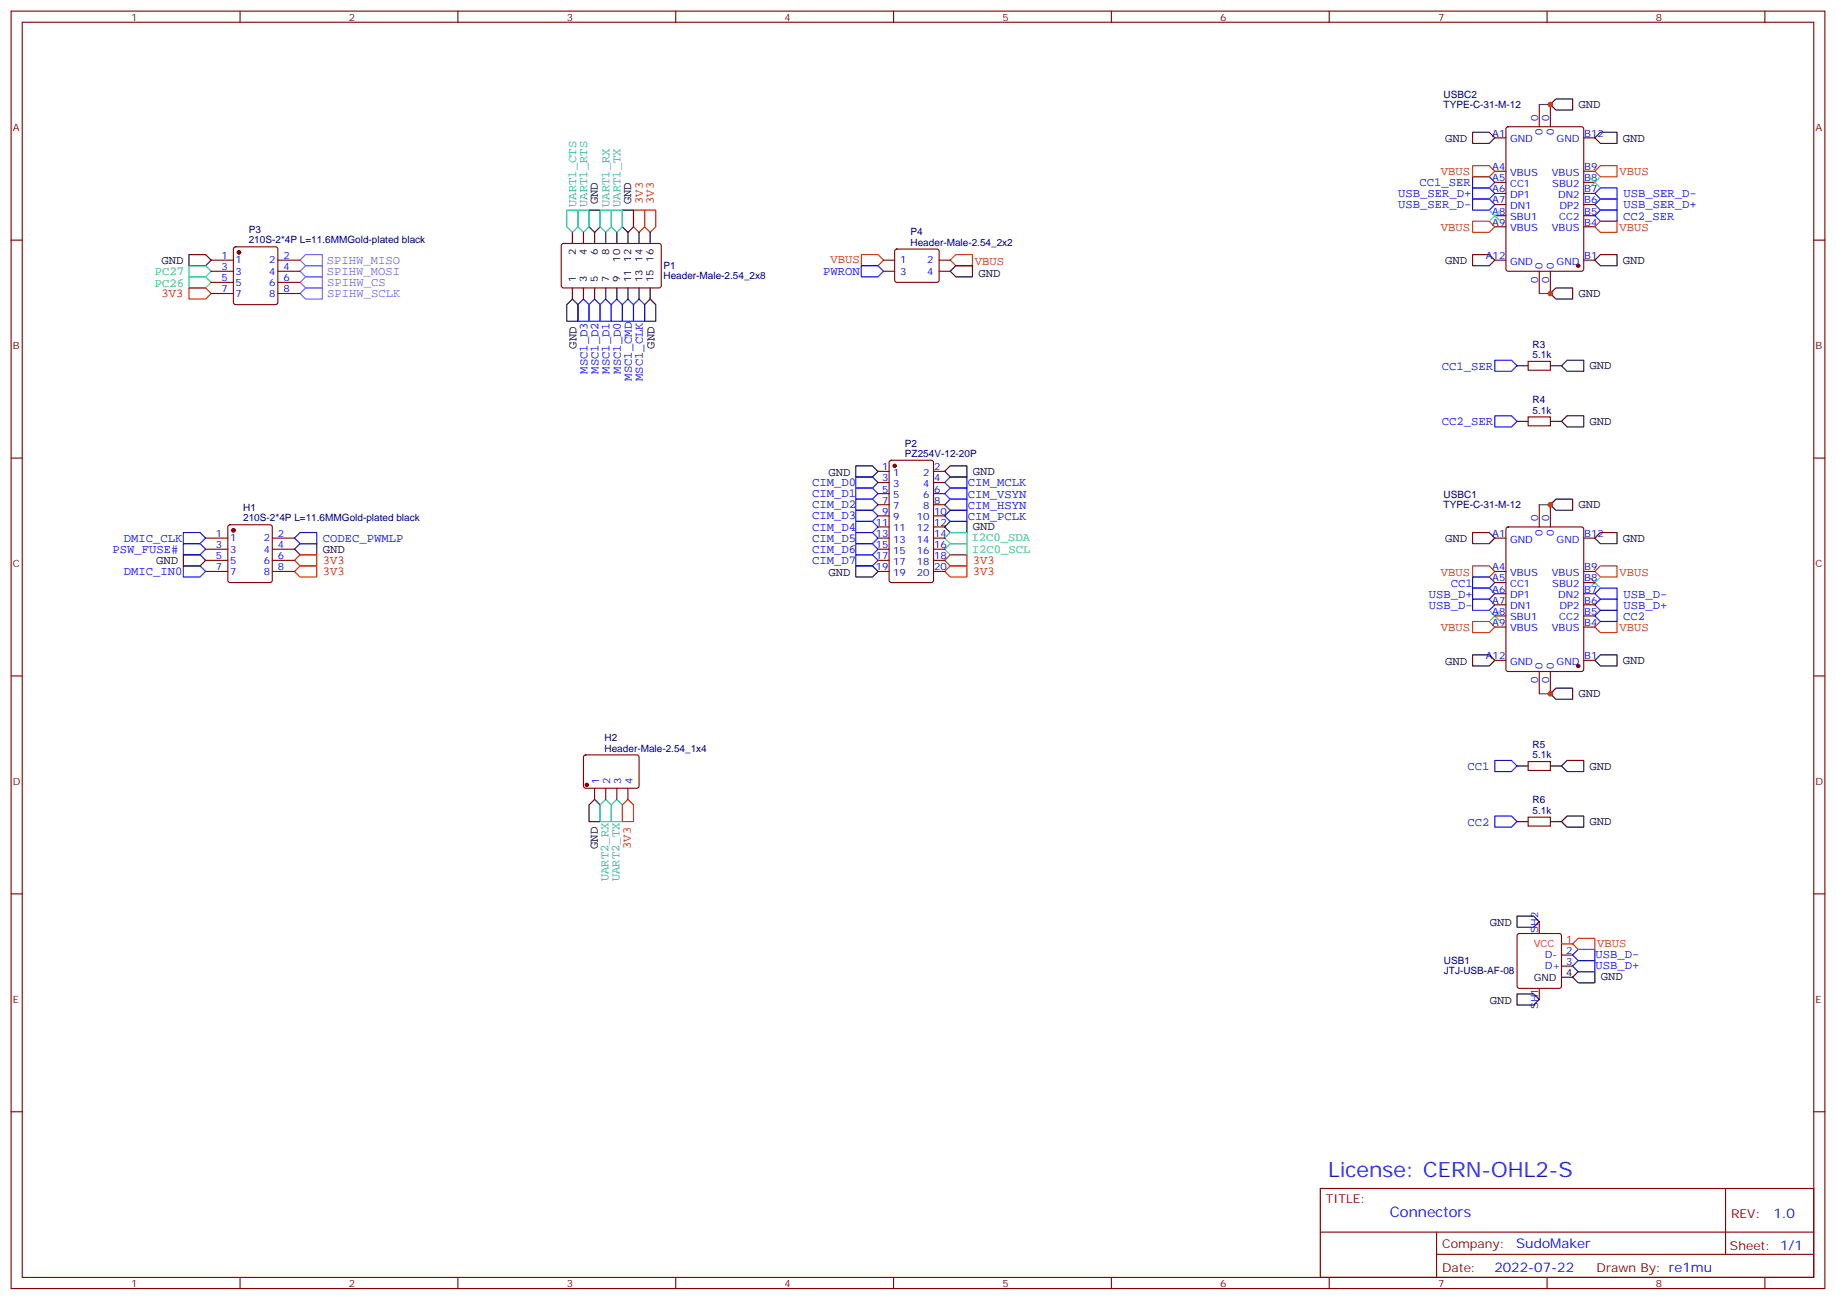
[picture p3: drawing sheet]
<svg xmlns="http://www.w3.org/2000/svg" width="583mm" height="413mm" viewBox="0 0 583 413" stroke-linecap="round" stroke-linejoin="round" font-family="sans-serif">
<g fill="none" stroke="#870000" stroke-width=".35">
<path d="M3.5 3.5h575.8v405.4h-575.8zM7.1 7.1h568.6v398.2h-568.6zM76.2 3.5v3.6M145.3 3.5v3.6M214.5 3.5v3.6M283.6 3.5v3.6M352.8 3.5v3.6M421.9 3.5v3.6M491.1 3.5v3.6M560.2 3.5v3.6M488.6 33.2v7M492.1 33.2v7"/>
<path d="M474.5 57.9h3.5M474.5 54.3h3.5M474.5 43.7h3.5M478.2 40.4l.5-.2h23.3l.7 .4v44.8l-.5 .6-23.5 .1-.6-.5-.1-44.7zM502.7 57.9h3.5M502.7 54.3h3.5M502.7 43.7h3.5M3.5 76.2h3.6M74.3 78.5l.5-.2h12.7l.5 .2 .2 .5v17l-.2 .5-.5 .2h-12.7l-.5-.3-.2-.4v-17zM178.4 77.5l.5-.2h30.6l.4 .7-.1 12.9-.6 .5-30.6-.1-.4-.6v-12.7zM284.2 79.2l.5-.2h12.7l.5 .2 .2 .5-.1 9.5-.6 .4-13-.1-.4-.6v-9.2zM474.5 72h3.5"/>
<path d="M474.5 68.4h3.5M474.5 64.9h3.5M474.5 61.4h3.5M502.7 72h3.5M502.7 68.4h3.5M502.7 64.9h3.5M502.7 61.4h3.5M575.7 76.2h3.6M67 82.5h7.1M67 86.1h7.1M67 89.6h7.1M67 93.1h7.1"/>
<path d="M88.2 82.5h7M88.2 86.1h7M88.2 89.6h7M88.2 93.1h7M280.5 82.5h3.5M280.5 86.1h3.5M298.1 82.5h3.5M298.1 86.1h3.5M474.5 82.5h3.5M488.6 86.1v7M492.1 86.1v7M502.7 82.5h3.5"/>
<path d="M485.1 114.7h7v2.8h-7zM485.1 132.3h7v2.8h-7zM3.5 145.3h3.6M278.7 149.6h3.5M278.7 153.1h3.5M278.7 156.6h3.5M282.5 146.3l.4-.3h12.7l.7 .5v37.6l-.4 .7-13 .1-.6-.5-.1-37.6zM296.3 149.6h3.6M296.3 153.1h3.6M296.3 156.6h3.6M575.7 145.3h3.6M65.3 170.7h7"/>
<path d="M65.3 174.3h7M65.3 177.8h7M72.6 166.7l.4-.2h12.7l.5 .2 .2 .5v16.9l-.2 .5-.5 .3h-12.7l-.5-.3-.2-.5v-16.9zM86.4 170.7h7.1M86.4 174.3h7.1M86.4 177.8h7.1M278.7 170.7h3.5M278.7 174.3h3.5M278.7 177.8h3.5M278.7 160.2h3.5M278.7 163.7h3.5M278.7 167.2h3.5"/>
<path d="M296.3 170.7h3.6M296.3 174.3h3.6M296.3 177.8h3.6M296.3 160.2h3.6M296.3 163.7h3.6M296.3 167.2h3.6M474.5 170.7h3.5M478.2 167.4l.5-.2h23.3l.7 .4v44.8l-.5 .6-23.5 .1-.6-.5-.1-44.7zM488.6 160.2v7M492.1 160.2v7M502.7 170.7h3.5M65.3 181.3h7"/>
<path d="M86.4 181.3h7.1M278.7 181.3h3.5M296.3 181.3h3.6M474.5 199h3.5M474.5 195.4h3.5M474.5 191.9h3.5M474.5 188.4h3.5M474.5 184.9h3.5M474.5 181.3h3.5M502.7 199h3.5M502.7 195.4h3.5M502.7 191.9h3.5"/>
<path d="M502.7 188.4h3.5M502.7 184.9h3.5M502.7 181.3h3.5M3.5 214.5h3.6M474.5 209.5h3.5M488.6 213.1v7M492.1 213.1v7M502.7 209.5h3.5M575.7 214.5h3.6M185.4 239.7l.5-.2 16.5 .1 .4 .6v9.5l-.7 .4h-16.5l-.4-.7v-9.2zM188.7 250.1v3.5M192.3 250.1v3.5"/>
<path d="M195.8 250.1v3.5M199.3 250.1v3.5M485.1 259.3h7v2.8h-7zM485.1 241.7h7v2.8h-7zM3.5 283.6h3.6M481.8 296.4l.4-.2h12.7l.5 .2 .3 .5v16l-.3 .5-.5 .2h-12.7l-.4-.2-.3-.5v-16zM488.6 292.5v3.5M575.7 283.6h3.6M488.6 313.6v3.5M495.7 303h3.5M495.7 306.6h3.5M3.5 352.8h3.6"/>
<path d="M575.7 352.8h3.6M419.1 377.1h156.6v28.2h-156.6zM547.7 377.1v20.9M419.1 391h156.5M456 398h119.6M456 391v14.1M76.2 405.3v3.6M145.3 405.3v3.6M214.5 405.3v3.6M283.6 405.3v3.6M352.8 405.3v3.6M421.9 405.3v3.6"/>
<path d="M491.1 405.3v3.6M560.2 405.3v3.6"/>
</g>
<g fill="none" stroke="#000" stroke-width=".35">
<path d="M492.1 33.2l1.8-1.8h5.3v3.5h-5.3zM467.4 42h5.3l1.8 1.7-1.8 1.8h-5.3zM506.2 43.7l1.8-1.7h5.3v3.5h-5.3zM181.7 73.7v3.6M185.2 73.7v3.6M187 66.7h3.5v5.3l-1.8 1.7-1.7-1.7zM188.7 73.7v3.6M192.3 73.7v3.6M195.8 73.7v3.6M197.6 66.7h3.5v5.3l-1.8 1.7-1.7-1.7zM199.3 73.7v3.6M202.8 73.7v3.6"/>
<path d="M206.4 73.7v3.6M60 80.8h5.3l1.7 1.7-1.7 1.8h-5.3zM179.9 96.7l1.8-1.8 1.7 1.8v5.3h-3.5zM181.7 91.4v3.5M185.2 91.4v3.5M188.7 91.4v3.5M192.3 91.4v3.5M195.8 91.4v3.5M199.3 91.4v3.5M202.8 91.4v3.5M206.4 94.9l1.7 1.8v5.3h-3.5v-5.3zM206.4 91.4v3.5"/>
<path d="M301.6 86.1l1.8-1.8h5.3v3.5h-5.3zM467.4 80.8h5.3l1.8 1.7-1.8 1.8h-5.3zM492.1 93.1l1.8-1.7h5.3v3.5h-5.3zM508 80.8h5.3v3.5h-5.3l-1.8-1.8zM481.5 116.1h3.6M492.1 116.1h3.6M495.7 116.1l1.7-1.8h5.3v3.5h-5.3zM481.5 133.7h3.6M492.1 133.7h3.6M495.7 133.7l1.7-1.8h5.3v3.6h-5.3zM271.6 147.8h5.3l1.8 1.8-1.8 1.7h-5.3zM299.9 149.6l1.7-1.8h5.3v3.5h-5.3z"/>
<path d="M58.2 176h5.3l1.8 1.8-1.8 1.8h-5.3zM93.5 174.3l1.7-1.8h5.3v3.5h-5.3zM271.6 179.6h5.3l1.8 1.7-1.8 1.8h-5.3zM299.9 167.2l1.7-1.7h5.3v3.5h-5.3zM467.4 169h5.3l1.8 1.7-1.8 1.8h-5.3zM492.1 160.2l1.8-1.8h5.3v3.5h-5.3zM506.2 170.7l1.8-1.7h5.3v3.5h-5.3zM467.4 207.8h5.3l1.8 1.7-1.8 1.8h-5.3zM508 207.8h5.3v3.5h-5.3l-1.8-1.8zM492.1 220.1l1.8-1.7h5.3v3.5h-5.3zM188.7 253.6l1.8 1.8v5.3h-3.5v-5.3zM481.5 243.1h3.6"/>
<path d="M492.1 243.1h3.6M495.7 243.1l1.7-1.8h5.3v3.5h-5.3zM481.5 260.7h3.6M492.1 260.7h3.6M495.7 260.7l1.7-1.8h5.3v3.6h-5.3zM481.5 290.7h5.3l1.8 1.8-1.8 1.7h-5.3zM481.5 315.4h5.3l1.8 1.7-1.8 1.8h-5.3zM495.7 310.1h3.5M499.2 310.1l1.7-1.8h5.3v3.6h-5.3z"/>
</g>
<g fill="none" stroke="#00f" stroke-width=".35">
<path d="M467.4 56.1h5.3l1.8 1.8-1.8 1.7h-5.3zM467.4 59.6h5.3l1.8 1.8-1.8 1.7h-5.3zM467.4 63.1h5.3l1.8 1.8-1.8 1.8h-5.3zM506.2 64.9l1.8-1.8h5.3v3.6h-5.3zM506.2 61.4l1.8-1.8h5.3v3.5h-5.3zM508 66.7h5.3v3.5h-5.3l-1.8-1.8zM185.2 94.9l1.8 1.8v5.3h-3.6v-5.3zM187 96.7l1.7-1.8 1.8 1.8v5.3h-3.5zM192.3 94.9l1.7 1.8v5.3h-3.5v-5.3zM194 96.7l1.8-1.8 1.8 1.8v5.3h-3.6zM199.3 94.9l1.8 1.8v5.3h-3.5v-5.3zM201.1 96.7l1.7-1.8 1.8 1.8v5.3h-3.5z"/>
<path d="M273.4 84.3h5.3l1.8 1.8-1.8 1.7h-5.3zM474.5 114.3h5.3l1.7 1.8-1.7 1.7h-5.3zM474.5 131.9h5.3l1.7 1.8-1.7 1.8h-5.3zM271.6 158.4h5.3l1.8 1.8-1.8 1.7h-5.3zM271.6 154.9h5.3l1.8 1.7-1.8 1.8h-5.3zM271.6 151.3h5.3l1.8 1.8-1.8 1.8h-5.3zM299.9 156.6l1.7-1.7h5.3v3.5h-5.3zM299.9 153.1l1.7-1.8h5.3v3.6h-5.3zM58.2 179.6h5.3l1.8 1.7-1.8 1.8h-5.3zM58.2 169h5.3l1.8 1.7-1.8 1.8h-5.3zM58.2 172.5h5.3l1.8 1.8-1.8 1.7h-5.3zM93.5 170.7l1.7-1.7h5.3v3.5h-5.3z"/>
<path d="M271.6 176h5.3l1.8 1.8-1.8 1.8h-5.3zM271.6 172.5h5.3l1.8 1.8-1.8 1.7h-5.3zM271.6 169h5.3l1.8 1.7-1.8 1.8h-5.3zM271.6 165.5h5.3l1.8 1.7-1.8 1.8h-5.3zM271.6 161.9h5.3l1.8 1.8-1.8 1.8h-5.3zM299.9 163.7l1.7-1.8h5.3v3.6h-5.3zM299.9 160.2l1.7-1.8h5.3v3.5h-5.3zM467.4 186.6h5.3l1.8 1.8-1.8 1.7h-5.3zM467.4 190.1h5.3l1.8 1.8-1.8 1.8h-5.3zM467.4 183.1h5.3l1.8 1.8-1.8 1.7h-5.3zM506.2 191.9l1.8-1.8h5.3v3.6h-5.3zM508 186.6h5.3v3.5h-5.3l-1.8-1.7z"/>
<path d="M508 193.7h5.3v3.5h-5.3l-1.8-1.8zM474.5 241.3h5.3l1.7 1.8-1.7 1.7h-5.3zM474.5 258.9h5.3l1.7 1.8-1.7 1.8h-5.3zM499.2 306.6l1.7-1.8h5.3v3.5h-5.3zM499.2 303l1.7-1.7h5.3v3.5h-5.3z"/>
</g>
<g fill="#870000" stroke="#870000" stroke-width=".35">
<circle cx="500.9" cy="84.3" r=".53"/>
<circle cx="500.9" cy="211.3" r=".53"/>
<circle cx="74.1" cy="168.3" r=".53"/>
<circle cx="75.8" cy="80.1" r=".53"/>
<circle cx="284" cy="147.8" r=".53"/>
<circle cx="186.3" cy="249.1" r=".53"/>
</g>
<path d="M504.8 56.4l2.8 2.9M507.6 56.4l-2.8 2.9M473.1 67l2.8 2.8M475.9 67l-2.8 2.8M473.1 194l2.8 2.8M475.9 194l-2.8 2.8M504.8 183.4l2.8 2.9M507.6 183.4l-2.8 2.9" fill="none" stroke="#3c3" stroke-width=".35"/>
<path d="M488.6 33.2h3.5M488.6 93.1h3.5M488.6 160.2h3.5M488.6 220.1h3.5" fill="none" stroke="#008700" stroke-width=".35"/>
<path d="M467.4 52.6h5.3l1.8 1.7-1.8 1.8h-5.3zM506.2 54.3l1.8-1.7h5.3v3.5h-5.3zM467.4 70.2h5.3l1.8 1.8-1.8 1.7h-5.3zM506.2 72l1.8-1.8h5.3v3.5h-5.3zM273.4 80.8h5.3l1.8 1.7-1.8 1.8h-5.3zM303.4 80.8h5.3v3.5h-5.3l-1.8-1.8zM467.4 179.6h5.3l1.8 1.7-1.8 1.8h-5.3zM467.4 197.2h5.3l1.8 1.8-1.8 1.7h-5.3zM506.2 199l1.8-1.8h5.3v3.5h-5.3zM506.2 181.3l1.8-1.7h5.3v3.5h-5.3zM499.2 299.5l1.7-1.8h5.3v3.6h-5.3z" fill="none" stroke="#c30" stroke-width=".35"/>
<path d="M201.1 66.7h3.5v5.3l-1.8 1.7-1.7-1.7zM204.6 66.7h3.5v5.3l-1.7 1.7-1.8-1.7zM60 91.4h5.3l1.7 1.7-1.7 1.8h-5.3zM93.5 177.8l1.7-1.8h5.3v3.6h-5.3zM299.9 177.8l1.7-1.8h5.3v3.6h-5.3zM93.5 181.3l1.7-1.7h5.3v3.5h-5.3zM299.9 181.3l1.7-1.7h5.3v3.5h-5.3zM199.3 253.6l1.8 1.8v5.3h-3.5v-5.3zM495.7 299.5h3.5" fill="none" stroke="#f00" stroke-width=".35"/>
<path d="M60 87.8h5.3l1.7 1.8-1.7 1.8h-5.3zM60 84.3h5.3l1.7 1.8-1.7 1.7h-5.3zM299.9 170.7l1.7-1.7h5.3v3.5h-5.3zM299.9 174.3l1.7-1.8h5.3v3.5h-5.3z" fill="none" stroke="#3c0" stroke-width=".35"/>
<path d="M95.2 93.1l1.8-1.7h5.3v3.5h-5.3zM95.2 89.6l1.8-1.8h5.3v3.6h-5.3zM95.2 86.1l1.8-1.8h5.3v3.5h-5.3zM97 80.8h5.3v3.5h-5.3l-1.8-1.8z" fill="none" stroke="#c0f" stroke-width=".35"/>
<path d="M179.9 66.7h3.5v5.3l-1.7 1.7-1.8-1.7zM183.4 66.7h3.6v5.3l-1.8 1.7-1.8-1.7zM190.5 66.7h3.5v5.3l-1.7 1.7-1.8-1.7zM194 66.7h3.6v5.3l-1.8 1.7-1.8-1.7zM192.3 253.6l1.7 1.8v5.3h-3.5v-5.3zM195.8 253.6l1.8 1.8v5.3h-3.6v-5.3z" fill="none" stroke="#0cc" stroke-width=".35"/>
<g fill="#c00">
<circle cx="492.1" cy="33.2" r=".88"/>
<circle cx="492.1" cy="93.1" r=".88"/>
<circle cx="492.1" cy="220.1" r=".88"/>
<circle cx="492.1" cy="160.2" r=".88"/>
</g>
<text font-size="6.7" fill="#00f" x="421.6" y="373.6">License: CERN-OHL2-S</text>
<text font-size="4.6" fill="#00f" x="441.2" y="386.1">Connectors</text>
<g font-size="4.2" fill="#00f">
<text x="562.9" y="386.4">1.0</text>
<text x="481.3" y="395.9">SudoMaker</text>
<text x="474.4" y="403.7">2022-07-22</text>
</g>
<g font-size="3.9">
<text x="501.1" y="34.3">GND</text>
<text x="458.7" y="45.1">GND</text>
<text x="515.2" y="44.9">GND</text>
<text x="189.8" y="64.8" transform="rotate(-90 189.8 64.8)">GND</text>
<text x="200.4" y="64.8" transform="rotate(-90 200.4 64.8)">GND</text>
<text x="51.3" y="83.9">GND</text>
<text x="458.7" y="83.9">GND</text>
<text x="515.2" y="83.7">GND</text>
<text x="310.6" y="87.8">GND</text>
<text x="501.1" y="94.3">GND</text>
<text x="183" y="110.6" transform="rotate(-90 183 110.6)">GND</text>
<text x="207.7" y="110.6" transform="rotate(-90 207.7 110.6)">GND</text>
<text x="504.6" y="117.2">GND</text>
<text x="504.6" y="134.8">GND</text>
<text x="263" y="150.9">GND</text>
<text x="308.8" y="150.6">GND</text>
<text x="501.1" y="161.3">GND</text>
<text x="308.8" y="168.3">GND</text>
<text x="458.7" y="172.1">GND</text>
<text x="515.2" y="171.9">GND</text>
<text x="49.5" y="179.1">GND</text>
<text x="102.4" y="175.4">GND</text>
<text x="263" y="182.7">GND</text>
<text x="458.7" y="210.9">GND</text>
<text x="515.2" y="210.7">GND</text>
<text x="501.1" y="221.3">GND</text>
<text x="504.6" y="244.2">GND</text>
<text x="504.6" y="261.8">GND</text>
<text x="189.8" y="269.4" transform="rotate(-90 189.8 269.4)">GND</text>
<text x="472.9" y="293.8">GND</text>
<text x="508.1" y="311">GND</text>
<text x="472.9" y="318.5">GND</text>
</g>
<g font-size="3.9" fill="#00f">
<text x="450.6" y="59.1">CC1_SER</text>
<text x="443.8" y="62.6">USB_SER_D+</text>
<text x="515.3" y="62.6">USB_SER_D-</text>
<text x="443.8" y="66.1">USB_SER_D-</text>
<text x="515.2" y="69.7">CC2_SER</text>
<text x="515.3" y="66.1">USB_SER_D+</text>
<text x="261.3" y="87.1">PWRON</text>
<text x="186.5" y="118.6" transform="rotate(-90 186.5 118.6)">MSC1_D3</text>
<text x="190" y="118.6" transform="rotate(-90 190 118.6)">MSC1_D2</text>
<text x="193.5" y="118.6" transform="rotate(-90 193.5 118.6)">MSC1_D1</text>
<text x="197" y="118.6" transform="rotate(-90 197 118.6)">MSC1_D0</text>
<text x="457.7" y="117.3">CC1_SER</text>
<text x="200.6" y="120.8" transform="rotate(-90 200.6 120.8)">MSC1_CMD</text>
<text x="204.1" y="120.9" transform="rotate(-90 204.1 120.9)">MSC1_CLK</text>
<text x="457.7" y="134.9">CC2_SER</text>
<text x="257.8" y="154.3">CIM_D0</text>
<text x="307.2" y="154.4">CIM_MCLK</text>
<text x="257.8" y="161.3">CIM_D2</text>
<text x="257.8" y="157.8">CIM_D1</text>
<text x="307.2" y="161.4">CIM_HSYN</text>
<text x="307.2" y="157.9">CIM_VSYN</text>
<text x="257.8" y="164.8">CIM_D3</text>
<text x="307.2" y="164.9">CIM_PCLK</text>
<text x="39.3" y="172">DMIC_CLK</text>
<text x="102.5" y="172">CODEC_PWMLP</text>
<text x="257.8" y="171.9">CIM_D5</text>
<text x="257.8" y="168.4">CIM_D4</text>
<text x="35.7" y="175.5">PSW_FUSE#</text>
<text x="257.8" y="178.9">CIM_D7</text>
<text x="257.8" y="175.4">CIM_D6</text>
<text x="39.3" y="182.6">DMIC_IN0</text>
<text x="453.6" y="189.6">USB_D+</text>
<text x="460.5" y="186.1">CC1</text>
<text x="515.3" y="189.6">USB_D-</text>
<text x="453.6" y="193.1">USB_D-</text>
<text x="515.2" y="196.7">CC2</text>
<text x="515.3" y="193.1">USB_D+</text>
<text x="465.8" y="244.4">CC1</text>
<text x="465.8" y="262">CC2</text>
<text x="506.5" y="304">USB_D-</text>
<text x="506.5" y="307.5">USB_D+</text>
</g>
<g font-size="3.9" fill="#c30">
<text x="457.4" y="55.6">VBUS</text>
<text x="514.1" y="55.6">VBUS</text>
<text x="457.4" y="73.3">VBUS</text>
<text x="514.1" y="73.3">VBUS</text>
<text x="263.6" y="83.4">VBUS</text>
<text x="309.4" y="84.1">VBUS</text>
<text x="457.4" y="182.6">VBUS</text>
<text x="514.1" y="182.6">VBUS</text>
<text x="457.4" y="200.3">VBUS</text>
<text x="514.1" y="200.3">VBUS</text>
<text x="507" y="300.4">VBUS</text>
</g>
<g font-size="3.9" fill="#0cc">
<text x="182.9" y="65.7" transform="rotate(-90 182.9 65.7)">UART1_CTS</text>
<text x="186.4" y="65.6" transform="rotate(-90 186.4 65.6)">UART1_RTS</text>
<text x="193.5" y="65.7" transform="rotate(-90 193.5 65.7)">UART1_RX</text>
<text x="197" y="65.7" transform="rotate(-90 197 65.7)">UART1_TX</text>
<text x="193.1" y="279.7" transform="rotate(-90 193.1 279.7)">UART2_RX</text>
<text x="196.7" y="279.7" transform="rotate(-90 196.7 279.7)">UART2_TX</text>
</g>
<g font-size="3.9" fill="#f00">
<text x="204" y="64.8" transform="rotate(-90 204 64.8)">3V3</text>
<text x="207.5" y="64.8" transform="rotate(-90 207.5 64.8)">3V3</text>
<text x="51.3" y="94.4">3V3</text>
<text x="102.4" y="179">3V3</text>
<text x="308.8" y="179">3V3</text>
<text x="102.4" y="182.5">3V3</text>
<text x="308.8" y="182.5">3V3</text>
<text x="200.2" y="269.4" transform="rotate(-90 200.2 269.4)">3V3</text>
</g>
<g font-size="3.9" fill="#c0f">
<text x="103.7" y="83.8">SPIHW_MISO</text>
<text x="103.7" y="87.3">SPIHW_MOSI</text>
<text x="103.8" y="94.4">SPIHW_SCLK</text>
<text x="103.8" y="90.8">SPIHW_CS</text>
</g>
<g font-size="3.9" fill="#3c0">
<text x="49.1" y="87.4">PC27</text>
<text x="49.2" y="91.1">PC26</text>
<text x="308.4" y="171.7">I2C0_SDA</text>
<text x="308.4" y="175.4">I2C0_SCL</text>
</g>
<g font-size="3.9" fill="#800">
<text x="420.9" y="381.7">TITLE:</text>
<text x="549.5" y="386.4">REV:</text>
<text x="457.8" y="395.9">Company:</text>
<text x="549.1" y="396.5">Sheet: 1/1</text>
<text x="457.8" y="403.6">Date:</text>
<text x="506.8" y="403.7">Drawn By: re1mu</text>
</g>
<g font-size="3.2" fill="#800">
<text x="41.6" y="6.5">1</text>
<text x="110.8" y="6.5">2</text>
<text x="179.9" y="6.5">3</text>
<text x="249.1" y="6.5">4</text>
<text x="318.2" y="6.5">5</text>
<text x="387.3" y="6.5">6</text>
<text x="456.5" y="6.5">7</text>
<text x="525.6" y="6.5">8</text>
<text x="4.1" y="41.6">A</text>
<text x="576.3" y="41.6">A</text>
<text x="4.1" y="110.8">B</text>
<text x="576.3" y="110.8">B</text>
<text x="4.1" y="179.9">C</text>
<text x="576.3" y="179.9">C</text>
<text x="4.1" y="249.1">D</text>
<text x="576.3" y="249.1">D</text>
<text x="4.1" y="318.2">E</text>
<text x="576.3" y="318.2">E</text>
<text x="41.6" y="408.3">1</text>
<text x="110.8" y="408.3">2</text>
<text x="179.9" y="408.3">3</text>
<text x="249.1" y="408.3">4</text>
<text x="318.2" y="408.3">5</text>
<text x="387.3" y="408.3">6</text>
<text x="456.5" y="408.3">7</text>
<text x="525.6" y="408.3">8</text>
</g>
<g font-size="3.2" fill="#000080">
<text x="458.2" y="34.3">TYPE-C-31-M-12</text>
<text x="458.2" y="31.1">USBC2</text>
<text x="79" y="77.3">210S-2*4P L=11.6MMGold-plated black</text>
<text x="79" y="73.9">P3</text>
<text x="289" y="78">Header-Male-2.54_2x2</text>
<text x="289" y="74.7">P4</text>
<text x="210.6" y="88.6">Header-Male-2.54_2x8</text>
<text x="210.6" y="85.3">P1</text>
<text x="486.5" y="113.6">5.1k</text>
<text x="486.5" y="110.3">R3</text>
<text x="486.5" y="131.2">5.1k</text>
<text x="486.5" y="128">R4</text>
<text x="287.3" y="141.7">P2</text>
<text x="287.3" y="145">PZ254V-12-20P</text>
<text x="458.2" y="161.3">TYPE-C-31-M-12</text>
<text x="458.2" y="158.1">USBC1</text>
<text x="77.2" y="165.5">210S-2*4P L=11.6MMGold-plated black</text>
<text x="77.2" y="162.1">H1</text>
<text x="191.9" y="238.5">Header-Male-2.54_1x4</text>
<text x="191.9" y="235.3">H2</text>
<text x="486.5" y="237.3">R5</text>
<text x="486.5" y="240.6">5.1k</text>
<text x="486.5" y="255">R6</text>
<text x="486.5" y="258.2">5.1k</text>
<text x="458.3" y="305.8">USB1</text>
<text x="458.3" y="309.1">JTJ-USB-AF-08</text>
</g>
<g font-size="3.2" fill="#00f">
<text x="488.2" y="38.5" transform="rotate(-90 488.2 38.5)">0</text>
<text x="491.8" y="38.5" transform="rotate(-90 491.8 38.5)">0</text>
<text x="473.7" y="43.4">A1</text>
<text x="479.3" y="45.2">GND</text>
<text x="489.7" y="42.9" transform="rotate(-90 489.7 42.9)">0</text>
<text x="493.2" y="42.9" transform="rotate(-90 493.2 42.9)">0</text>
<text x="494.1" y="45.2">GND</text>
<text x="502.9" y="43.4">B12</text>
<text x="473.7" y="54">A4</text>
<text x="502.9" y="54">B9</text>
<text x="473.7" y="57.5">A5</text>
<text x="479.3" y="55.7">VBUS</text>
<text x="479.3" y="59.3">CC1</text>
<text x="492.6" y="55.7">VBUS</text>
<text x="492.7" y="59.3">SBU2</text>
<text x="502.9" y="57.5">B8</text>
<text x="473.7" y="61">A6</text>
<text x="473.7" y="64.6">A7</text>
<text x="479.3" y="62.8">DP1</text>
<text x="494.6" y="62.8">DN2</text>
<text x="502.9" y="64.6">B6</text>
<text x="502.9" y="61">B7</text>
<text x="473.7" y="68.1">A8</text>
<text x="473.7" y="71.6">A9</text>
<text x="479.3" y="66.3">DN1</text>
<text x="479.3" y="69.8">SBU1</text>
<text x="495" y="69.8">CC2</text>
<text x="495" y="66.3">DP2</text>
<text x="502.9" y="71.6">B4</text>
<text x="502.9" y="68.1">B5</text>
<text x="479.3" y="73.4">VBUS</text>
<text x="492.6" y="73.4">VBUS</text>
<text x="70.3" y="82.2">1</text>
<text x="74.8" y="83.6">1</text>
<text x="85.5" y="83.6">2</text>
<text x="90" y="82.2">2</text>
<text x="285.8" y="83.6">1</text>
<text x="294.3" y="83.6">2</text>
<text x="471.6" y="82.2">A12</text>
<text x="479.3" y="84">GND</text>
<text x="494.1" y="84">GND</text>
<text x="502.9" y="82.2">B1</text>
<text x="70.3" y="85.7">3</text>
<text x="70.3" y="89.3">5</text>
<text x="74.8" y="87.1">3</text>
<text x="85.5" y="87.1">4</text>
<text x="90" y="85.7">4</text>
<text x="90" y="89.3">6</text>
<text x="285.8" y="87.1">3</text>
<text x="294.3" y="87.1">4</text>
<text x="488.2" y="89.9" transform="rotate(-90 488.2 89.9)">0</text>
<text x="489.7" y="85.4" transform="rotate(-90 489.7 85.4)">0</text>
<text x="491.8" y="89.9" transform="rotate(-90 491.8 89.9)">0</text>
<text x="493.2" y="85.4" transform="rotate(-90 493.2 85.4)">0</text>
<text x="70.3" y="92.8">7</text>
<text x="74.8" y="90.7">5</text>
<text x="74.8" y="94.2">7</text>
<text x="85.5" y="90.7">6</text>
<text x="85.5" y="94.2">8</text>
<text x="90" y="92.8">8</text>
<text x="280" y="149.2">1</text>
<text x="296.5" y="149.2">2</text>
<text x="280" y="152.8">3</text>
<text x="283.5" y="151">1</text>
<text x="283.5" y="154.5">3</text>
<text x="293" y="154.5">4</text>
<text x="293" y="151">2</text>
<text x="296.5" y="152.8">4</text>
<text x="280" y="156.3">5</text>
<text x="280" y="159.8">7</text>
<text x="283.5" y="158">5</text>
<text x="283.5" y="161.6">7</text>
<text x="293" y="161.6">8</text>
<text x="293" y="158">6</text>
<text x="296.5" y="159.8">8</text>
<text x="296.5" y="156.3">6</text>
<text x="278" y="166.9">11</text>
<text x="280" y="163.3">9</text>
<text x="283.5" y="165.1">9</text>
<text x="291" y="165.1">10</text>
<text x="296.5" y="166.9">12</text>
<text x="296.5" y="163.3">10</text>
<text x="488.2" y="165.5" transform="rotate(-90 488.2 165.5)">0</text>
<text x="491.8" y="165.5" transform="rotate(-90 491.8 165.5)">0</text>
<text x="68.5" y="170.4">1</text>
<text x="68.5" y="173.9">3</text>
<text x="73" y="171.8">1</text>
<text x="83.7" y="171.8">2</text>
<text x="88.2" y="170.4">2</text>
<text x="88.2" y="173.9">4</text>
<text x="278" y="170.4">13</text>
<text x="278" y="173.9">15</text>
<text x="283.5" y="168.6">11</text>
<text x="283.5" y="172.2">13</text>
<text x="291" y="172.2">14</text>
<text x="291" y="168.6">12</text>
<text x="296.5" y="173.9">16</text>
<text x="296.5" y="170.4">14</text>
<text x="473.7" y="170.4">A1</text>
<text x="479.3" y="172.2">GND</text>
<text x="489.7" y="169.9" transform="rotate(-90 489.7 169.9)">0</text>
<text x="493.2" y="169.9" transform="rotate(-90 493.2 169.9)">0</text>
<text x="494.1" y="172.2">GND</text>
<text x="502.9" y="170.4">B12</text>
<text x="68.5" y="177.4">5</text>
<text x="73" y="175.3">3</text>
<text x="73" y="178.9">5</text>
<text x="83.7" y="175.3">4</text>
<text x="83.7" y="178.9">6</text>
<text x="88.2" y="177.4">6</text>
<text x="278" y="177.4">17</text>
<text x="283.5" y="175.7">15</text>
<text x="283.5" y="179.2">17</text>
<text x="291" y="179.2">18</text>
<text x="291" y="175.7">16</text>
<text x="296.5" y="177.4">18</text>
<text x="68.5" y="181">7</text>
<text x="73" y="182.4">7</text>
<text x="83.7" y="182.4">8</text>
<text x="88.2" y="181">8</text>
<text x="278" y="181">19</text>
<text x="283.5" y="182.7">19</text>
<text x="291" y="182.7">20</text>
<text x="296.5" y="181">20</text>
<text x="473.7" y="181">A4</text>
<text x="473.7" y="184.5">A5</text>
<text x="479.3" y="182.7">VBUS</text>
<text x="492.6" y="182.7">VBUS</text>
<text x="502.9" y="184.5">B8</text>
<text x="502.9" y="181">B9</text>
<text x="473.7" y="188">A6</text>
<text x="473.7" y="191.6">A7</text>
<text x="479.3" y="186.3">CC1</text>
<text x="479.3" y="189.8">DP1</text>
<text x="492.7" y="186.3">SBU2</text>
<text x="494.6" y="189.8">DN2</text>
<text x="502.9" y="191.6">B6</text>
<text x="502.9" y="188">B7</text>
<text x="473.7" y="195.1">A8</text>
<text x="479.3" y="193.3">DN1</text>
<text x="479.3" y="196.8">SBU1</text>
<text x="495" y="196.8">CC2</text>
<text x="495" y="193.3">DP2</text>
<text x="502.9" y="195.1">B5</text>
<text x="473.7" y="198.6">A9</text>
<text x="479.3" y="200.4">VBUS</text>
<text x="492.6" y="200.4">VBUS</text>
<text x="502.9" y="198.6">B4</text>
<text x="471.6" y="209.2">A12</text>
<text x="502.9" y="209.2">B1</text>
<text x="479.3" y="211">GND</text>
<text x="489.7" y="212.4" transform="rotate(-90 489.7 212.4)">0</text>
<text x="493.2" y="212.4" transform="rotate(-90 493.2 212.4)">0</text>
<text x="494.1" y="211">GND</text>
<text x="488.2" y="216.9" transform="rotate(-90 488.2 216.9)">0</text>
<text x="491.8" y="216.9" transform="rotate(-90 491.8 216.9)">0</text>
<text x="190.1" y="248.8" transform="rotate(-90 190.1 248.8)">1</text>
<text x="193.7" y="248.8" transform="rotate(-90 193.7 248.8)">2</text>
<text x="197.2" y="248.8" transform="rotate(-90 197.2 248.8)">3</text>
<text x="200.7" y="248.8" transform="rotate(-90 200.7 248.8)">4</text>
<text x="488.2" y="296" transform="rotate(-90 488.2 296)">SH2</text>
<text x="490.4" y="304.1">D-</text>
<text x="497.2" y="302.7">2</text>
<text x="490.4" y="307.6">D+</text>
<text x="497.2" y="306.2">3</text>
<text x="488.2" y="320.2" transform="rotate(-90 488.2 320.2)">SH1</text>
</g>
<g font-size="3.2">
<text x="182.7" y="81" transform="rotate(-90 182.7 81)">2</text>
<text x="186.3" y="81" transform="rotate(-90 186.3 81)">4</text>
<text x="189.8" y="81" transform="rotate(-90 189.8 81)">6</text>
<text x="193.3" y="81" transform="rotate(-90 193.3 81)">8</text>
<text x="196.8" y="83.1" transform="rotate(-90 196.8 83.1)">10</text>
<text x="200.4" y="83.1" transform="rotate(-90 200.4 83.1)">12</text>
<text x="203.9" y="83.1" transform="rotate(-90 203.9 83.1)">14</text>
<text x="207.4" y="83.1" transform="rotate(-90 207.4 83.1)">16</text>
<text x="182.7" y="89.6" transform="rotate(-90 182.7 89.6)">1</text>
<text x="186.3" y="89.6" transform="rotate(-90 186.3 89.6)">3</text>
<text x="189.8" y="89.6" transform="rotate(-90 189.8 89.6)">5</text>
<text x="193.3" y="89.6" transform="rotate(-90 193.3 89.6)">7</text>
<text x="196.8" y="89.6" transform="rotate(-90 196.8 89.6)">9</text>
<text x="200.4" y="89.6" transform="rotate(-90 200.4 89.6)">11</text>
<text x="203.9" y="89.6" transform="rotate(-90 203.9 89.6)">13</text>
<text x="207.4" y="89.6" transform="rotate(-90 207.4 89.6)">15</text>
<text x="486.8" y="311.1">GND</text>
<text x="497.2" y="309.7">4</text>
</g>
<g font-size="3.2" fill="#f00">
<text x="497.2" y="299.2">1</text>
<text x="486.8" y="300.6">VCC</text>
</g>
</svg>
